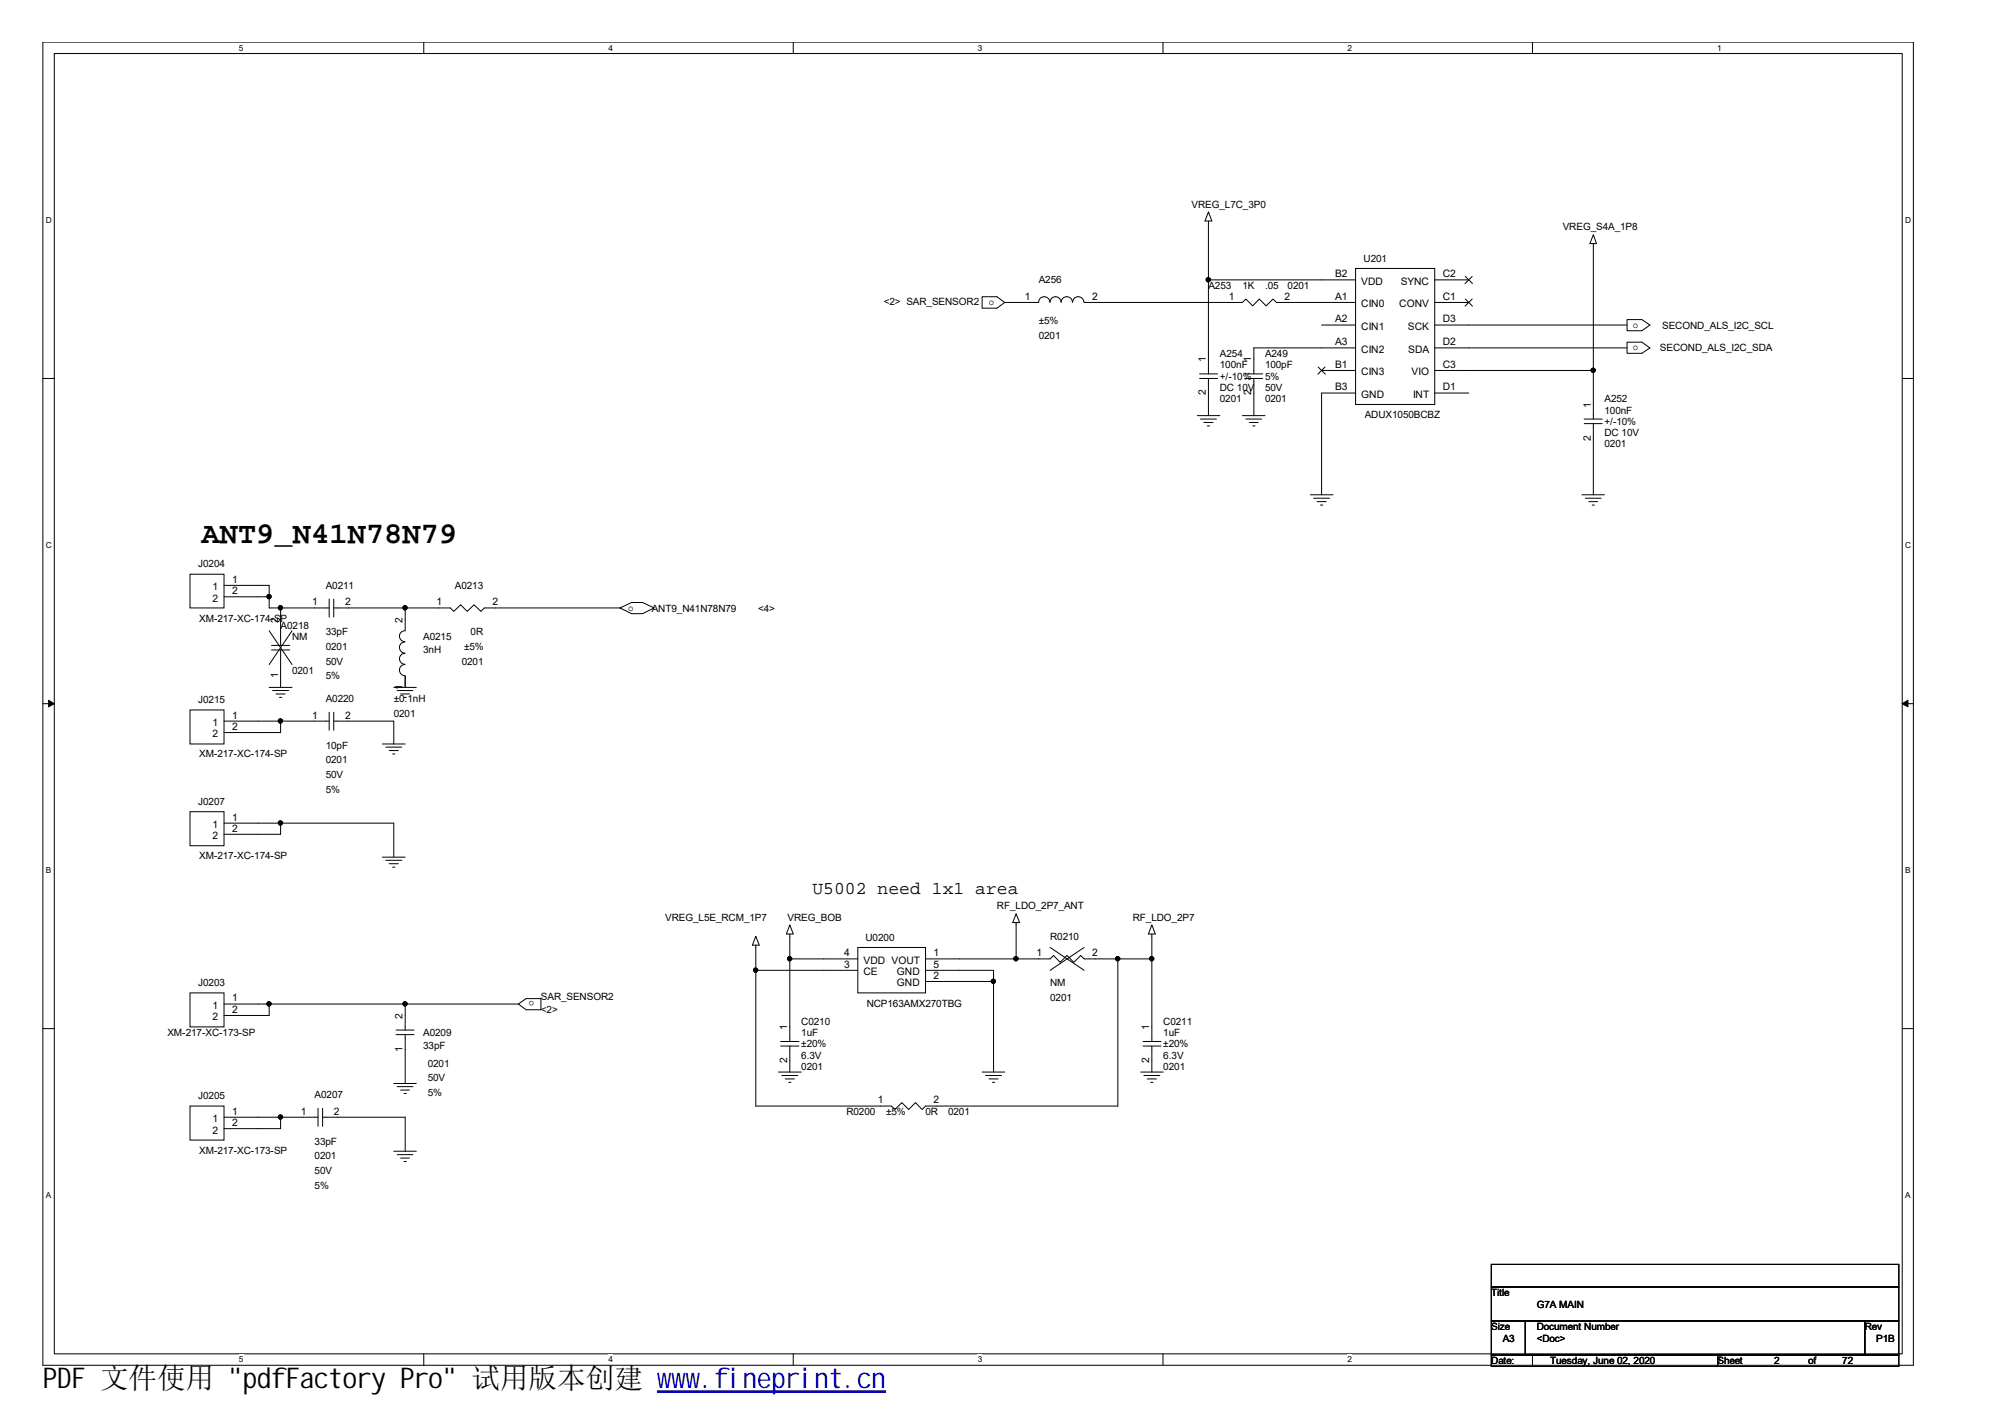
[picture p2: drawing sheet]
<svg xmlns="http://www.w3.org/2000/svg" width="297mm" height="210mm" viewBox="0 0 297 210" stroke-linecap="round" stroke-linejoin="round" font-family="sans-serif">
<path d="M6.3 6.2h277.2v196h-277.1zM8 7.9h273.8v192.6h-273.8z" fill="none" stroke="#000" stroke-width=".15"/>
<g fill="#fff">
<path d="M35.4 6.4h.6v1.4h-.6z"/>
<path d="M35.4 200.7h.6v1.4h-.6z"/>
</g>
<path d="M62.8 6.2v1.7M62.8 200.5v1.7" fill="none" stroke="#000" stroke-width=".15"/>
<g fill="#fff">
<path d="M90.1 6.4h.7v1.4h-.7z"/>
<path d="M90.1 200.7h.7v1.4h-.7z"/>
</g>
<path d="M117.5 6.2v1.7M117.5 200.5v1.7" fill="none" stroke="#000" stroke-width=".15"/>
<g fill="#fff">
<path d="M144.9 6.4h.6v1.4h-.6z"/>
<path d="M144.9 200.7h.6v1.4h-.6z"/>
</g>
<path d="M172.3 6.2v1.7M172.3 200.5v1.7" fill="none" stroke="#000" stroke-width=".15"/>
<g fill="#fff">
<path d="M199.6 6.4h.7v1.4h-.7z"/>
<path d="M199.6 200.7h.7v1.4h-.7z"/>
</g>
<path d="M227 6.2v1.7M227 200.5v1.7" fill="none" stroke="#000" stroke-width=".15"/>
<g fill="#fff">
<path d="M254.4 6.4h.6v1.4h-.6z"/>
<path d="M254.4 200.7h.6v1.4h-.6z"/>
<path d="M6.8 31.9h.8v1.4h-.8z"/>
<path d="M282.2 31.9h.9v1.4h-.9z"/>
<path d="M6.8 80.1h.8v1.4h-.8z"/>
<path d="M282.2 80.1h.9v1.4h-.9z"/>
</g>
<path d="M6.3 56.1h1.7M281.8 56.1h1.7" fill="none" stroke="#000" stroke-width=".15"/>
<g fill="#fff">
<path d="M6.8 128.2h.7v1.4h-.7z"/>
<path d="M282.2 128.2h.8v1.4h-.8z"/>
</g>
<path d="M6.3 104.2h1.7M281.8 104.2h1.7" fill="none" stroke="#000" stroke-width=".15"/>
<path d="M7.2 103.7l.8 .5-.8 .5zM281.8 104.2l.9-.5v1z" fill="#000" stroke="#000" stroke-width=".15"/>
<g fill="#fff">
<path d="M6.8 176.4h.7v1.4h-.7z"/>
<path d="M282.2 176.4h.8v1.4h-.8z"/>
</g>
<g fill="none" stroke="#000" stroke-width=".15">
<path d="M179 31.4l.5 1.3h-1zM179 32.7v22.7M200.8 39.8h11.8v20.1h-11.8zM236.1 36.1v26M236.1 34.8l.4 1.3h-1zM145.5 44h2.2l1.1 .8-1.1 .8h-2.2zM148.8 44.8h5.1M155.5 44.8a.83 .83 0 0 0-.8-.8 .83 .83 0 0 0-.8 .8M157.2 44.8a.8 .8 0 0 0-.8-.8 .8 .8 0 0 0-.8 .8M158.9 44.8a.83 .83 0 0 0-.8-.8 .83 .83 0 0 0-.9 .8M160.6 44.8a.83 .83 0 0 0-.9-.8 .83 .83 0 0 0-.8 .8M160.6 44.8h23.5l.5-.5 1 1 1-1 1 1 1-1 .5 .5h11.7"/>
<path d="M177.7 55.4h2.7M177.7 56.1h2.7M179 41.5h21.8M179 56.1v5.5M184.4 55.4h2.7M184.4 56.1h2.7M185.8 56.1v5.5M195.3 54.4l1 1M195.8 48.1h5M195.8 54.9h5M196.3 54.4l-1.1 1M200.8 51.5h-15v3.9"/>
<path d="M200.8 58.2h-5v15.1M212.6 44.8h5M212.6 48.1h28.4M212.6 51.5h28.4M212.6 54.9h23.5M212.6 41.5h5M212.6 58.2h5M217.1 44.3l1 1.1M217.1 41l1 1M218.1 44.3l-1.1 1.1M218.1 41l-1.1 1M241 47.3h2.2l1.2 .8-1.2 .9h-2.2z"/>
<path d="M241 50.7h2.2l1.2 .8-1.2 .8h-2.2zM177.4 61.6h3.3M177.8 62.1h2.4M178.4 62.6h1.3M178.9 63.1h.3M184.1 61.6h3.3M184.6 62.1h2.3M185.1 62.6h1.3M185.6 63.1h.3M194.1 73.3h3.4M194.6 73.8h2.4M195.1 74.3h1.4"/>
<path d="M195.6 74.8h.4M234.4 73.3h3.3M234.7 62.1h2.7M234.7 62.8h2.7M234.9 73.8h2.3M235.4 74.3h1.3M235.9 74.8h.3M236.1 62.8v10.5M28.2 85.1h5v5h-5zM33.2 86.7h6.7v3.4h8.9M33.2 88.4h6.7M39.9 93.4l3.4 5"/>
<path d="M40.2 96.3h2.7M40.2 95.6h2.7M41.6 90.1v5.5M41.6 96.3v5.5M43.3 93.4l-3.4 5M48.8 88.7v2.7M49.4 90.1h17.3l.5 .5 1-1 1 1 1-1 1 1 .6-.5h20.1M49.4 88.7v2.7M60 98.4a.83 .83 0 0 0-.8 .9 .83 .83 0 0 0 .8 .8M60 96.8a.8 .8 0 0 0-.8 .8 .8 .8 0 0 0 .8 .8M60 95.1a.83 .83 0 0 0-.8 .8 .83 .83 0 0 0 .8 .8M60 93.4a.8 .8 0 0 0-.8 .8 .8 .8 0 0 0 .8 .9"/>
<path d="M60 90.1v3.3M91.9 90.1l1.7-.8h1.6l1.7 .8-1.7 .8h-1.6zM28.2 105.2h5v5h-5zM33.2 106.8h15.6M39.9 101.8h3.4M40.4 102.3h2.4M40.9 102.8h1.3M41.4 103.3h.3M41.6 106.8v1.7h-8.4M48.8 105.5v2.7M49.4 105.5v2.7M49.4 106.8h8.9v3.4"/>
<path d="M56.6 110.2h3.4M57.1 110.7h2.4M57.7 111.2h1.3M58.2 111.7h.3M58.3 101.8h3.4M58.8 102.3h2.4M59.4 102.8h1.3M59.9 103.3h.3M60 100.1v1.7M28.2 120.2h5v5.1h-5zM33.2 123.6h8.4v-1.7h16.7v5.1M33.2 121.9h8.4"/>
<path d="M56.6 127h3.4M57.1 127.4h2.4M57.7 127.9h1.3M58.2 128.5h.3M112 138.7l.5 1.3h-1zM117 138.4v15.9M117 137l.5 1.4h-1zM150.5 136.7v5.3M150.5 135.4l.5 1.3h-1zM170.6 138.4v15.9M170.6 137l.6 1.4h-1.1zM6.3 152.4h1.7"/>
<path d="M28.2 147.1h5v5h-5zM33.2 148.7h43.6M39.9 148.7v1.7h-6.7M58.7 153.3h2.6M58.7 152.6h2.6M60 148.7v3.9M60 153.3v7.2M76.8 148.7l1.1-.8h2.2v1.7h-2.2zM112 143.7h15.1M112 140v23.8h20.1l.5 .6 1-1.1 1 1.1 1-1.1 1 1.1 .5-.6h28.5v-21.8h-5l-.5-.5-1 1.1-1-1.1-1 1.1-1-1.1-.5 .5h-18.5M115.3 158.8h3.4M115.7 154.3h2.7"/>
<path d="M115.7 155h2.7M115.8 159.3h2.4M116.3 159.8h1.4M117 142h10.1M117 155v3.8M127.1 140.3h10v6.8h-10zM137.1 143.7h10.1v1.7M137.1 145.4h10.1M145.5 158.8h3.3M146 159.3h2.4M146.5 159.8h1.4M147.2 145.4v13.4"/>
<path d="M155.6 140.3l5 3.4M160.6 140.3l-5 3.4M165.6 142h5M169 158.8h3.3M169.3 154.3h2.7M169.3 155h2.7M169.5 159.3h2.3M170 159.8h1.3M170.6 155v3.8M281.8 152.4h1.7M28.2 163.8h5v5.1h-5zM33.2 165.5h13.9"/>
<path d="M41.6 165.5v1.7h-8.4M47.1 164.2v2.6M47.8 165.5h12.2v5M47.8 164.2v2.6M58.3 160.5h3.4M58.3 170.5h3.4M58.8 161h2.4M58.8 171h2.4M59.4 161.5h1.3M59.4 171.5h1.3M59.9 162h.3M59.9 172.1h.3"/>
<path d="M116.8 160.3h.4M147 160.3h.4M170.5 160.3h.3M220.9 187.3h60.4v3.3h-60.4zM220.9 190.6h60.4v5.1h-60.4zM220.9 195.7h5.1v5h-5.1zM226 195.7h50.3v5h-50.3zM276.3 195.7h5v5h-5zM220.9 200.7h33.6v1.7h-33.6zM254.5 200.7h26.8v1.7h-26.8z"/>
</g>
<g fill="#000" stroke="#000" stroke-width=".15">
<circle cx="179" cy="41.4" r=".32"/>
<circle cx="236" cy="54.9" r=".32"/>
<circle cx="39.9" cy="88.4" r=".32"/>
<circle cx="41.5" cy="90" r=".32"/>
<circle cx="60" cy="90" r=".32"/>
<circle cx="41.5" cy="106.8" r=".32"/>
<circle cx="41.5" cy="121.9" r=".32"/>
<circle cx="39.9" cy="148.7" r=".32"/>
<circle cx="60" cy="148.7" r=".32"/>
<circle cx="111.9" cy="143.7" r=".32"/>
<circle cx="117" cy="142" r=".32"/>
<circle cx="147.2" cy="145.4" r=".32"/>
<circle cx="150.5" cy="142" r=".32"/>
<circle cx="165.6" cy="142" r=".32"/>
<circle cx="170.6" cy="142" r=".32"/>
<circle cx="41.5" cy="165.5" r=".32"/>
</g>
<path d="M97.4 206h33.8" fill="none" stroke="#00f" stroke-width=".18"/>
<path d="M97.4 206.2h33.8" fill="none" stroke="#00f" stroke-width=".21"/>
<text font-size="4.5" x="29.8" y="80.4">ANT9_N41N78N79</text>
<text font-size="4.2" x="6.4" y="205.7">PDF 文件使用 &quot;pdfFactory Pro&quot; 试用版本创建 www.fineprint.cn</text>
<text font-size="2.7" x="120.4" y="132.5">U5002 need 1x1 area</text>
<g font-size="1.5">
<text x="176.5" y="30.7">VREG_L7C_3P0</text>
<text x="231.5" y="34.1">VREG_S4A_1P8</text>
<text x="153.9" y="42">A256</text>
<text x="197.8" y="41.1">B2</text>
<text x="202" y="38.8">U201</text>
<text x="213.7" y="41.1">C2</text>
<text x="130.9" y="45.1">&lt;2&gt; SAR_SENSOR2</text>
<text x="146.5" y="45.2">o</text>
<text x="151.8" y="44.4">1</text>
<text x="161.8" y="44.4">2</text>
<text x="179" y="42.8">A253</text>
<text x="182" y="44.4">1</text>
<text x="184.1" y="42.8">1K</text>
<text x="187.4" y="42.8">.05</text>
<text x="190.3" y="44.4">2</text>
<text x="190.8" y="42.8">0201</text>
<text x="197.8" y="44.4">A1</text>
<text x="197.8" y="47.8">A2</text>
<text x="201.7" y="45.5">CIN0</text>
<text x="201.7" y="42.2">VDD</text>
<text x="207.3" y="45.5">CONV</text>
<text x="207.5" y="42.2">SYNC</text>
<text x="213.7" y="44.4">C1</text>
<text x="213.7" y="47.8">D3</text>
<text x="153.9" y="48">±5%</text>
<text x="153.9" y="50.2">0201</text>
<text x="178.6" y="53.7" transform="rotate(-90 178.6 53.7)">1</text>
<text x="180.7" y="52.9">A254</text>
<text x="185.4" y="53.7" transform="rotate(-90 185.4 53.7)">1</text>
<text x="187.4" y="52.9">A249</text>
<text x="197.8" y="51.2">A3</text>
<text x="201.7" y="48.9">CIN1</text>
<text x="201.7" y="52.3">CIN2</text>
<text x="208.6" y="48.9">SCK</text>
<text x="208.6" y="52.3">SDA</text>
<text x="213.7" y="51.2">D2</text>
<text x="241.9" y="48.6">o</text>
<text x="241.9" y="51.9">o</text>
<text x="245.9" y="52">SECOND_ALS_I2C_SDA</text>
<text x="246.3" y="48.7">SECOND_ALS_I2C_SCL</text>
<text x="178.6" y="58.6" transform="rotate(-90 178.6 58.6)">2</text>
<text x="180.7" y="54.5">100nF</text>
<text x="180.7" y="59.6">0201</text>
<text x="180.7" y="57.9">DC 10V</text>
<text x="180.7" y="56.2">+/-10%</text>
<text x="185.4" y="58.6" transform="rotate(-90 185.4 58.6)">2</text>
<text x="187.4" y="54.5">100pF</text>
<text x="187.4" y="59.6">0201</text>
<text x="187.4" y="57.9">50V</text>
<text x="187.4" y="56.2">5%</text>
<text x="197.8" y="54.5">B1</text>
<text x="197.8" y="57.8">B3</text>
<text x="201.7" y="55.6">CIN3</text>
<text x="201.7" y="58.9">GND</text>
<text x="209.1" y="55.6">VIO</text>
<text x="209.3" y="58.9">INT</text>
<text x="213.7" y="54.5">C3</text>
<text x="213.7" y="57.8">D1</text>
<text x="237.7" y="59.6">A252</text>
<text x="202.2" y="61.9">ADUX1050BCBZ</text>
<text x="235.7" y="65.3" transform="rotate(-90 235.7 65.3)">2</text>
<text x="235.7" y="60.4" transform="rotate(-90 235.7 60.4)">1</text>
<text x="237.7" y="61.3">100nF</text>
<text x="237.7" y="64.6">DC 10V</text>
<text x="237.7" y="62.9">+/-10%</text>
<text x="237.7" y="66.3">0201</text>
<text x="29.3" y="84">J0204</text>
<text x="31.5" y="87.4">1</text>
<text x="31.5" y="89.1">2</text>
<text x="34.4" y="86.3">1</text>
<text x="34.4" y="88">2</text>
<text x="46.2" y="89.7">1</text>
<text x="48.3" y="87.2">A0211</text>
<text x="51.1" y="89.7">2</text>
<text x="64.7" y="89.7">1</text>
<text x="67.4" y="87.2">A0213</text>
<text x="72.9" y="89.7">2</text>
<text x="29.5" y="92.1">XM-217-XC-174-SP</text>
<text x="41.2" y="92.3" transform="rotate(-90 41.2 92.3)">2</text>
<text x="41.6" y="93.1">A0218</text>
<text x="43.3" y="94.8">NM</text>
<text x="48.3" y="94.1">33pF</text>
<text x="59.6" y="92.3" transform="rotate(-90 59.6 92.3)">2</text>
<text x="62.7" y="94.8">A0215</text>
<text x="69.7" y="94.1">0R</text>
<text x="93" y="90.5">o</text>
<text x="96.6" y="90.6">ANT9_N41N78N79</text>
<text x="112.3" y="90.6">&lt;4&gt;</text>
<text x="41.2" y="100.5" transform="rotate(-90 41.2 100.5)">1</text>
<text x="43.3" y="99.8">0201</text>
<text x="48.3" y="96.3">0201</text>
<text x="48.3" y="98.5">50V</text>
<text x="48.3" y="100.6">5%</text>
<text x="62.7" y="96.8">3nH</text>
<text x="68.4" y="98.5">0201</text>
<text x="68.7" y="96.3">±5%</text>
<text x="29.3" y="104.2">J0215</text>
<text x="31.5" y="107.5">1</text>
<text x="34.4" y="106.4">1</text>
<text x="46.2" y="106.4">1</text>
<text x="48.3" y="104">A0220</text>
<text x="51.1" y="106.4">2</text>
<text x="58.3" y="104">±0.1nH</text>
<text x="58.3" y="106.2">0201</text>
<text x="59.6" y="102.2" transform="rotate(-90 59.6 102.2)">1</text>
<text x="29.5" y="112.2">XM-217-XC-174-SP</text>
<text x="31.5" y="109.2">2</text>
<text x="34.4" y="108.1">2</text>
<text x="48.3" y="110.9">10pF</text>
<text x="48.3" y="113">0201</text>
<text x="29.3" y="119.3">J0207</text>
<text x="48.3" y="115.2">50V</text>
<text x="48.3" y="117.4">5%</text>
<text x="31.5" y="122.7">1</text>
<text x="31.5" y="124.3">2</text>
<text x="34.4" y="121.6">1</text>
<text x="34.4" y="123.2">2</text>
<text x="29.5" y="127.3">XM-217-XC-174-SP</text>
<text x="98.6" y="136.4">VREG_L5E_RCM_1P7</text>
<text x="116.7" y="136.4">VREG_BOB</text>
<text x="147.7" y="134.7">RF_LDO_2P7_ANT</text>
<text x="167.8" y="136.4">RF_LDO_2P7</text>
<text x="125.1" y="143.4">3</text>
<text x="125.1" y="141.7">4</text>
<text x="127.9" y="142.8">VDD VOUT</text>
<text x="128.2" y="139.4">U0200</text>
<text x="138.3" y="141.7">1</text>
<text x="138.3" y="143.4">5</text>
<text x="153.5" y="141.7">1</text>
<text x="155.6" y="139.2">R0210</text>
<text x="161.8" y="141.7">2</text>
<text x="29.3" y="146.1">J0203</text>
<text x="31.5" y="149.5">1</text>
<text x="34.4" y="148.4">1</text>
<text x="79.1" y="148.4" transform="rotate(-180 79.1 148.4)">o</text>
<text x="80.1" y="148.1">SAR_SENSOR2</text>
<text x="127.9" y="144.5">CE</text>
<text x="128.4" y="149.1">NCP163AMX270TBG</text>
<text x="132.9" y="146.1">GND</text>
<text x="132.9" y="144.5">GND</text>
<text x="138.3" y="145">2</text>
<text x="155.6" y="146.1">NM</text>
<text x="155.6" y="148.3">0201</text>
<text x="24.8" y="153.5">XM-217-XC-173-SP</text>
<text x="31.5" y="151.1">2</text>
<text x="34.4" y="150">2</text>
<text x="59.6" y="155.8" transform="rotate(-90 59.6 155.8)">1</text>
<text x="59.6" y="150.9" transform="rotate(-90 59.6 150.9)">2</text>
<text x="62.7" y="153.5">A0209</text>
<text x="62.7" y="155.5">33pF</text>
<text x="80.1" y="150.1">&lt;2&gt;</text>
<text x="116.6" y="152.6" transform="rotate(-90 116.6 152.6)">1</text>
<text x="118.7" y="151.8">C0210</text>
<text x="118.7" y="153.5">1uF</text>
<text x="118.7" y="155.1">±20%</text>
<text x="170.3" y="152.6" transform="rotate(-90 170.3 152.6)">1</text>
<text x="172.3" y="151.8">C0211</text>
<text x="172.3" y="153.5">1uF</text>
<text x="172.3" y="155.1">±20%</text>
<text x="63.4" y="158">0201</text>
<text x="63.4" y="160.2">50V</text>
<text x="116.6" y="157.5" transform="rotate(-90 116.6 157.5)">2</text>
<text x="118.7" y="158.5">0201</text>
<text x="118.7" y="156.8">6.3V</text>
<text x="170.3" y="157.5" transform="rotate(-90 170.3 157.5)">2</text>
<text x="172.3" y="158.5">0201</text>
<text x="172.3" y="156.8">6.3V</text>
<text x="29.3" y="162.8">J0205</text>
<text x="31.5" y="166.2">1</text>
<text x="31.5" y="167.9">2</text>
<text x="34.4" y="165.1">1</text>
<text x="34.4" y="166.8">2</text>
<text x="44.6" y="165.1">1</text>
<text x="46.6" y="162.7">A0207</text>
<text x="49.4" y="165.1">2</text>
<text x="63.4" y="162.3">5%</text>
<text x="125.4" y="165.2">R0200</text>
<text x="130" y="163.5">1</text>
<text x="131.3" y="165.2">±5%</text>
<text x="137.1" y="165.2">0R</text>
<text x="138.3" y="163.5">2</text>
<text x="140.5" y="165.2">0201</text>
<text x="29.5" y="170.9">XM-217-XC-173-SP</text>
<text x="46.6" y="169.6">33pF</text>
<text x="46.6" y="171.7">0201</text>
<text x="46.6" y="173.9">50V</text>
<text x="46.6" y="176.1">5%</text>
<text x="220.9" y="192">Title</text>
<text x="220.9" y="197">Size</text>
<text x="227.7" y="197">Document Number</text>
<text x="227.7" y="193.7">G7A MAIN</text>
<text x="276.3" y="197">Rev</text>
<text x="220.9" y="202.1">Date:</text>
<text x="222.6" y="198.7">A3</text>
<text x="227.7" y="198.7">&lt;Doc&gt;</text>
<text x="229.7" y="202.1">Tuesday, June 02, 2020</text>
<text x="254.5" y="202.1">Sheet</text>
<text x="262.8" y="202.1">2</text>
<text x="267.9" y="202.1">of</text>
<text x="272.9" y="202.1">72</text>
<text x="278" y="198.7">P1B</text>
</g>
<g font-size="1.2">
<text x="35.4" y="7.5">5</text>
<text x="90.1" y="7.5">4</text>
<text x="144.9" y="7.5">3</text>
<text x="199.6" y="7.5">2</text>
<text x="254.4" y="7.5">1</text>
<text x="6.8" y="33.1">D</text>
<text x="282.2" y="33.1">D</text>
<text x="6.8" y="81.2">C</text>
<text x="282.2" y="81.2">C</text>
<text x="6.8" y="129.4">B</text>
<text x="282.2" y="129.4">B</text>
<text x="6.8" y="177.5">A</text>
<text x="282.2" y="177.5">A</text>
<text x="35.4" y="201.8">5</text>
<text x="90.1" y="201.8">4</text>
<text x="144.9" y="201.8">3</text>
<text x="199.6" y="201.8">2</text>
<text x="254.4" y="201.8">1</text>
</g>
</svg>
